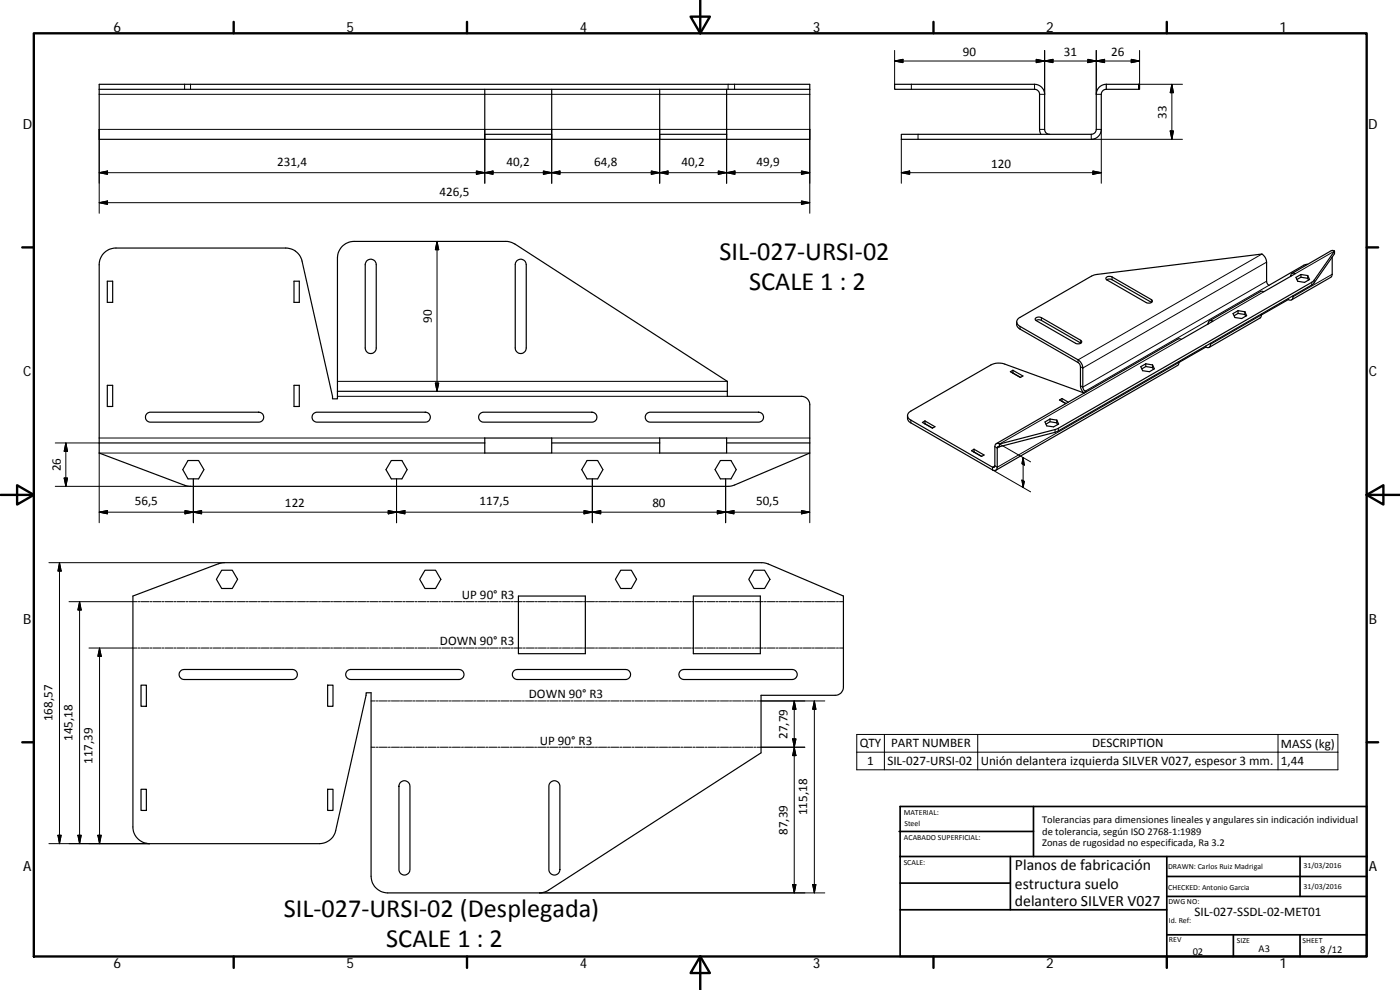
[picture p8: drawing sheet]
<svg xmlns="http://www.w3.org/2000/svg" width="420mm" height="297mm" viewBox="0 0 420 297" stroke-linecap="round" stroke-linejoin="round" font-family="sans-serif">
<g fill="none" stroke="#000" stroke-width=".36">
<path d="M29.8 26.8h213.2M29.8 26.8v-1.5h213.2v1.5M29.8 26.8v15h213.2v-15M145.5 26.8v15M165.6 26.8v15M198 26.8v15M218.1 26.8v15M332 25.3a3 3 0 0 0-3 3v10.5a1.52 1.52 0 0 1-1.5 1.5h-57v1.5h57a3 3 0 0 0 3-3v-10.5a1.52 1.52 0 0 1 1.5-1.5M332 25.3h10v1.5h-10M332 25.3v1.5M145.5 40.3h20.1M198 40.3h20.1"/>
<path d="M312.4 40.3l-.4-1.5v-10.5a1.52 1.52 0 0 0-1.5-1.5h-42v-1.5h42a3 3 0 0 1 3 3v10.5a1.45 1.45 0 0 0 1.5 1.5M110 78.3a1.67 1.67 0 0 1 1.8-.4 1.67 1.67 0 0 1 1.1 1.5v25a1.65 1.65 0 0 1-1.6 1.7 1.65 1.65 0 0 1-1.7-1.7v-25zM155.1 78.3a1.67 1.67 0 0 1 1.8-.4 1.67 1.67 0 0 1 1 1.5v25a1.65 1.65 0 0 1-1.6 1.7 1.65 1.65 0 0 1-1.7-1.7v-25zM392.5 79.3l-1.2 .3-10.5 6-.7-1v-5.9a3.1 3.1 0 0 0-1.4-2.5l-50.2 6.3-22.4 12.7a1.42 1.42 0 0 0-1 1.4 1.42 1.42 0 0 0 1 1.3l17.4 10.1a3.1 3.1 0 0 1 1.5 2.4v5.7a1.61 1.61 0 0 0 1 1.5M399.8 77.2v5.1l-.3 .8-11.9 6.9M400.5 75.3v.8l-6.3 9-.5 .4-76.1 43.8-17.6 4.7M400.5 75.3l-6.3 9-.5 .4-76.1 43.8-17.6 4.7M400.5 75.3l-1-.1-11.7 6.8M32.2 84.4h1.6v6.3h-1.6zM88.2 84.4h1.6v6.3h-1.6zM305.1 96.6v1l.7 1 18 10.4 .5 1v5.7a3.3 3.3 0 0 0 1 2.3M310.8 95.4a1.58 1.58 0 0 1 1.7-.1l11.8 6.8a.62 .62 0 0 1 .2 .9 .62 .62 0 0 1-.8 .2l-.8-.1-11.9-6.9-.3-.4z"/>
<path d="M310.9 96.2l.8-.3 .8 .2 11.9 6.8M332.1 83.2l.5-.2h1l11.9 6.9a.62 .62 0 0 1 .2 .8 .62 .62 0 0 1-.8 .3l-.9-.2-11.8-6.8-.3-.4zM332.1 83.9l.6-.2 1 .2 11.9 6.8M362.6 97.2a.87 .87 0 0 1 .4-.9 .87 .87 0 0 1 1 .1l-9.5 5.4-1-.1-54.5 31.4M371.5 93.2l-1.5 .9 .6 1.2 2 .3 1.5-.9-.5-1.2M371.5 93.2l2.1 .3M371.5 93.2v.8M373.6 93.5v.9M373.6 94.4l.3 .5M373.6 94.4l-2.1-.4-1.1 .7M378.6 94.5l-.4 .9-15.3 8.8M378.6 94.2v.3"/>
<path d="M386.6 89.9l-8 4.6M386.6 89.6v.3M387.3 82.9a.88 .88 0 0 1 .4-.9 .88 .88 0 0 1 1.1 .1l-9.5 5.4-.9-.1-15.4 8.9M388 88.8a.94 .94 0 0 1-.2 1.1 .94 .94 0 0 1-1.2 0M390.4 82.4l-1.5 .8 .6 1.2 2 .3 1.5-.8-.5-1.2M390.4 82.4l2.1 .3M390.4 82.4v.8M392.5 82.7v.8M392.5 83.5l.2 .6M392.5 83.5l-2.1-.3-1.2 .7M32.2 115.6h1.6v6.4h-1.6zM88.2 115.6h1.6v6.4h-1.6z"/>
<path d="M101.3 117.4h117M101.3 117.4v2.3h-1.5v-.8l-9.2-40.6a5 5 0 0 0-4.8-3.9h-51a5 5 0 0 0-5 5v53.5M218.3 117.4v1.5h22.2a2.51 2.51 0 0 1 2.5 2.5v11.5M218.3 117.4v-3l-64.6-41.6-1.4-.4h-46a5 5 0 0 0-5 5v40M303.2 111.5l.8-.4 3 1.7-.8 .5zM304 111.9h-.1M304 111.9l2.3 1.3M304 111.1v.8M318.7 119.6l-.7 .4 1.9 1.1-1.2-.7M318.7 119.6l1.9 1.1M318.7 119.6v.8M325.3 118l-23.8-8.8a5.3 5.3 0 0 0-4.1 .3l-24 13.8a1.42 1.42 0 0 0-1 1.4 1.42 1.42 0 0 0 1 1.3l24.8 14.3 .4-.5v-5.8a.85 .85 0 0 1 .4-.9 .85 .85 0 0 1 1 .1"/>
<path d="M343.9 109.2l-1.5 .8 .5 1.2 2.1 .3 1.4-.8-.5-1.2M343.9 109.2l2 .3M343.9 109.2v.8M345.9 109.5v.8M345.9 110.3l.2 .5M345.9 110.3l-2-.3-1.2 .7M353.8 108.8l-.3 .8-54.6 31.5M353.8 108.5v.3M361.9 104.1l-8.1 4.7M361.9 103.8v.3M363.3 103a.94 .94 0 0 1-.3 1.1 .94 .94 0 0 1-1.1 0M29.8 132.9v3l25.6 9.7 1.8 .3h161.8l1.5-.4 22.5-9.6v-3"/>
<path d="M29.8 132.9h115.7M44.1 124.1l1-.4h32.5a1.49 1.49 0 0 1 1.6 1.5 1.49 1.49 0 0 1-1.6 1.5h-32.5a1.48 1.48 0 0 1-1.4-.9 1.48 1.48 0 0 1 .4-1.7zM56.4 138.2h3.2l1.6 2.7-1.6 2.8h-3.2l-1.5-2.8zM94.1 124.1l1-.4h32.5a1.49 1.49 0 0 1 1.5 1.5 1.49 1.49 0 0 1-1.5 1.5h-32.5a1.48 1.48 0 0 1-1.3-1 1.48 1.48 0 0 1 .3-1.6zM117.4 138.2h3.2l1.6 2.7-1.6 2.8h-3.2l-1.6-2.8zM144.1 124.1l1-.4h32.5a1.49 1.49 0 0 1 1.5 1.5 1.49 1.49 0 0 1-1.5 1.5h-32.5a1.48 1.48 0 0 1-1.3-.9 1.48 1.48 0 0 1 .3-1.7zM145.5 131.4h20.1v4.5h-20.1zM165.6 132.9h32.4M176.2 138.2h3.2l1.5 2.7-1.5 2.8h-3.2l-1.6-2.8zM194.1 124.1l1-.4h32.6a1.49 1.49 0 0 1 1.5 1.5 1.49 1.49 0 0 1-1.5 1.5h-32.6a1.49 1.49 0 0 1-1.3-1 1.49 1.49 0 0 1 .3-1.6zM198 131.4h20.1v4.5h-20.1zM216.2 138.2h3.2l1.5 2.7-1.5 2.8h-3.2l-1.6-2.8z"/>
<path d="M218.1 132.9h24.9M272.4 124.7v1.1l.6 .9 24.9 14.3a.86 .86 0 0 0 1 .1 .86 .86 0 0 0 .4-.9v-5.9l.2-.3h.5M277.6 127.1l2.3 1.3M277.6 126.3l3 1.7-.8 .5M277.6 127.1h-.1M277.6 126.3v.8M277.6 126.3l-.8 .4 3 1.8M292.3 134.8l3 1.7-.7 .4M292.3 135.6h.1M292.3 134.8v.8M292.3 134.8l-.7 .4 3 1.7M300 133.2v.8"/>
<path d="M315.1 125.7l-1.5 .9 .5 1.2 2.1 .3 1.5-.9-.6-1.2M315.1 125.7l2 .3M315.1 125.7v.8M317.1 126v.9M317.1 126.9l.3 .5M317.1 126.9l-2-.4-1.2 .8M318.7 120.4h.1M39.9 178.8l25.6-9.6 1.3-.4h162.3l1.5 .4 22.5 9.6v27.3a2.44 2.44 0 0 1-2.5 2.5h-22.2v17.3l-64.2 41.5-2.3 .5h-45.5a5 5 0 0 1-5-5v-55h-1.5v.7l-9.2 40.6a5 5 0 0 1-4.8 3.9h-51a5 5 0 0 1-5-5zM66.5 171.1h3.2l1.6 2.7-1.6 2.8h-3.2l-1.6-2.8zM127.5 171.1h3.2l1.6 2.7-1.6 2.8h-3.2l-1.5-2.8zM155.6 178.8h20.1v17.3h-20.1zM186.3 171.1h3.2l1.5 2.7-1.5 2.8h-3.2l-1.6-2.8z"/>
<path d="M208.1 178.8h20.1v17.3h-20.1zM226.3 171.1h3.2l1.6 2.7-1.6 2.8h-3.2l-1.6-2.8zM42.3 205.6h1.6v6.3h-1.6zM54.2 201.3l1.1-.4h32.4a1.5 1.5 0 0 1 1.5 1.5 1.5 1.5 0 0 1-1.5 1.5h-32.4a1.49 1.49 0 0 1-1.4-.9 1.49 1.49 0 0 1 .3-1.7zM98.3 205.6h1.6v6.3h-1.6zM104.2 201.3l1.1-.4h32.5a1.5 1.5 0 0 1 1.5 1.5 1.5 1.5 0 0 1-1.5 1.5h-32.5a1.51 1.51 0 0 1-1.4-1 1.51 1.51 0 0 1 .3-1.6zM154.2 201.3l1.1-.4h32.4a1.5 1.5 0 0 1 1.5 1.5 1.5 1.5 0 0 1-1.5 1.5h-32.4a1.51 1.51 0 0 1-1.4-.9 1.51 1.51 0 0 1 .3-1.7zM204.2 201.3l1-.4h32.6a1.5 1.5 0 0 1 1.5 1.5 1.5 1.5 0 0 1-1.5 1.5h-32.6a1.51 1.51 0 0 1-1.3-1 1.51 1.51 0 0 1 .3-1.6zM42.3 236.8h1.6v6.4h-1.6zM98.3 236.8h1.6v6.4h-1.6zM120.2 234.8a1.66 1.66 0 0 1 1.8-.4 1.66 1.66 0 0 1 1 1.5v25a1.65 1.65 0 0 1-1.6 1.7 1.65 1.65 0 0 1-1.7-1.7v-25zM165.2 234.8a1.65 1.65 0 0 1 1.8-.4 1.65 1.65 0 0 1 1 1.5v25a1.65 1.65 0 0 1-1.6 1.7 1.65 1.65 0 0 1-1.7-1.7v-25z"/>
</g>
<g fill="none" stroke="#000" stroke-width=".3">
<path d="M268.5 15.1v10.2M268.5 18.3l2.5-.5v1zM311 17.8l2.5 .5-2.5 .5zM313.5 15.1v13.2h-1.5M313.5 18.3l2.5-.5v1zM326.5 17.8l2.5 .5-2.5 .5zM329 15.1v13.2h1.5M329 18.3l2.5-.5v1zM339.5 17.8l2.5 .5-2.5 .5zM342 18.3h-73.5M342 15.1v10.2M29.8 28.3h213.2"/>
<path d="M55.4 25.3v1.5M57.2 25.3v1.5M145.5 38.8v16.2M165.6 38.8v16.2M198 38.8v16.2M218.1 38.8v16.2M218.5 25.3v1.5M220.5 25.3v1.5M273.5 25.3v1.5M310.5 25.3v1.5M312 38.8h1.5M329 38.8h1.5v16.2"/>
<path d="M351.2 39.3h1l-.5 2.5zM351.7 25.3v16.5M351.7 25.3l.5 2.5h-1zM354.9 25.3h-13.2v1.5M29.8 51.8l2.5-.5v1zM29.8 51.8h213.2M143 51.3l2.5 .5-2.5 .5zM145.5 51.8l2.5-.5v1zM163.1 51.3l2.5 .5-2.5 .5zM165.6 51.8l2.5-.5v1zM195.5 51.3l2.5 .5-2.5 .5zM198 51.8l2.5-.5v1z"/>
<path d="M215.6 51.3l2.5 .5-2.5 .5zM218.1 51.8l2.5-.5v1zM240.5 51.3l2.5 .5-2.5 .5zM270.5 41.8v13.2M270.5 51.8l2.5-.5v1zM270.5 51.8h60M275.5 40.3v1.5M327.5 40.3v1.5h27.4M328 51.3l2.5 .5-2.5 .5zM29.8 64v-25.2h213.2v25.2M29.8 60.8l2.5-.5v1zM29.8 60.8h213.2"/>
<path d="M131.2 72.4v45M131.2 72.4l.5 2.5h-1zM240.5 60.3l2.5 .5-2.5 .5zM378.7 76.2l-55.2 31.8v.8M380.1 78.7l-55.1 31.7-.7-.4M400.5 75.3l-11.7 6.8M306.1 97.9v.8M312.5 95.3v.8M333.7 83.1v.8M345.5 89.9v.8M378.6 94.5l-15.3 8.8M379.3 87.5l-15.3 8.9"/>
<path d="M380.1 84.4l-55.1 31.7-.7-.4M380.8 85.6l-55.1 31.8v.4M393.7 84.7v.8M394.4 84.1v.8M399.8 82.3l-11.8 6.7M101.3 118.9h117M101.3 114.4h117M130.7 114.9h1l-.5 2.5zM324.3 102.1v.8M353.8 108.8l-54.5 31.4-.7-.4-.7 .4v.8l11.4 6.6M354.5 101.8l-54.5 31.4 9.3 5.4M16.6 132.9h13.2"/>
<path d="M19.8 132.9v13M19.8 132.9l.5 2.5h-1zM29.8 131.4h115.7M145.5 135.9h-115.7v20.9M165.6 131.4h32.4M165.6 135.9h32.4M218.1 131.4h24.9M218.1 135.9h24.9v20.9M273.4 126v.9M298.6 134l.7 .4 .7-.4M307.1 137.3v9M307.1 137.3l.3 2.3-.7-.5z"/>
<path d="M316.6 128.9v.8M317.6 128.5v.8M16.6 145.9h40.6M19.3 143.4h1l-.5 2.5zM29.8 153.7l2.5-.5v1zM29.8 153.7h213.2M55.5 153.2l2.5 .5-2.5 .5zM58 153.7l2.5-.5v1zM58 143.7v13.1M116.5 153.2l2.5 .5-2.5 .5zM119 143.7v13.1M119 153.7l2.5-.5v1z"/>
<path d="M175.3 153.2l2.5 .5-2.5 .5zM177.8 143.7v13.1M177.8 153.7l2.5-.5v1zM215.3 153.2l2.5 .5-2.5 .5zM217.8 143.7v13.1M217.8 153.7l2.5-.5v1zM240.5 153.2l2.5 .5-2.5 .5zM306.7 144l.7 .4-.3 1.9zM14.7 168.8h52.6M17.9 168.8v84.3M17.9 168.8l.5 2.5h-1zM23.9 180.5l.5 2.5h-1z"/>
<path d="M23.9 180.5v72.6M29.9 194.4l.5 2.5h-1zM29.9 194.4v58.7M41.1 180.5h-20.4M41.1 194.4h-14.4M41.4 180.5h.6M41.4 194.4h.6M42.3 180.5h2.4M42.3 194.4h2.4M45 180.5h.6M45 194.4h.6M45.9 180.5h2.4"/>
<path d="M45.9 194.4h2.4M48.6 180.5h.6M48.6 194.4h.6M49.5 180.5h2.4M49.5 194.4h2.4M52.2 180.5h.6M52.2 194.4h.6M53.1 180.5h2.4M53.1 194.4h2.4M55.8 180.5h.6M55.8 194.4h.6M56.8 180.5h2.3"/>
<path d="M56.8 194.4h2.3M59.4 180.5h.7M59.4 194.4h.7M60.4 180.5h2.4M60.4 194.4h2.4M63.1 180.5h.6M63.1 194.4h.6M64 180.5h2.4M64 194.4h2.4M66.7 180.5h.6M66.7 194.4h.6M67.6 180.5h2.4"/>
<path d="M67.6 194.4h2.4M70.3 180.5h.6M70.3 194.4h.6M71.2 180.5h2.4M71.2 194.4h2.4M73.9 180.5h.6M73.9 194.4h.6M74.8 180.5h2.4M74.8 194.4h2.4M77.5 180.5h.6M77.5 194.4h.6M78.4 180.5h2.4"/>
<path d="M78.4 194.4h2.4M81.1 180.5h.7M81.1 194.4h.7M82.1 180.5h2.4M82.1 194.4h2.4M84.7 180.5h.7M84.7 194.4h.7M85.7 180.5h2.4M85.7 194.4h2.4M88.4 180.5h.6M88.4 194.4h.6M89.3 180.5h2.4"/>
<path d="M89.3 194.4h2.4M92 180.5h.6M92 194.4h.6M92.9 180.5h2.4M92.9 194.4h2.4M95.6 180.5h.6M95.6 194.4h.6M96.5 180.5h2.4M96.5 194.4h2.4M99.2 180.5h.6M99.2 194.4h.6M100.1 180.5h2.4"/>
<path d="M100.1 194.4h2.4M102.8 180.5h.6M102.8 194.4h.6M103.7 180.5h2.4M103.7 194.4h2.4M106.4 180.5h.6M106.4 194.4h.6M107.3 194.4h2.5M107.3 180.5h2.5M110 194.4h.6M110 180.5h.6M111 194.4h2.4"/>
<path d="M111 180.5h2.4M113.7 194.4h.6M113.7 180.5h.6M114.6 194.4h2.4M114.6 180.5h2.4M117.3 194.4h.6M117.3 180.5h.6M118.2 194.4h2.4M118.2 180.5h2.4M120.9 194.4h.6M120.9 180.5h.6M121.8 194.4h2.4"/>
<path d="M121.8 180.5h2.4M124.5 194.4h.6M124.5 180.5h.6M125.4 194.4h2.4M125.4 180.5h2.4M128.1 194.4h.6M128.1 180.5h.6M129 194.4h2.4M129 180.5h2.4M131.7 194.4h.6M131.7 180.5h.6M132.7 194.4h2.4"/>
<path d="M132.7 180.5h2.4M135.4 194.4h.6M135.4 180.5h.6M136.3 194.4h2.4M136.3 180.5h2.4M139 194.4h.6M139 180.5h.6M139.9 194.4h2.4M139.9 180.5h2.4M142.6 194.4h.6M142.6 180.5h.6M143.5 194.4h2.4"/>
<path d="M143.5 180.5h2.4M146.2 194.4h.6M146.2 180.5h.6M147.1 194.4h2.4M147.1 180.5h2.4M149.8 194.4h.6M149.8 180.5h.6M150.7 194.4h2.4M150.7 180.5h2.4M153.4 194.4h.6M153.4 180.5h.6M154.3 194.4h2.4"/>
<path d="M154.3 180.5h2.4M157 194.4h.6M157 180.5h.6M158 194.4h2.4M158 180.5h2.4M160.7 194.4h.6M160.7 180.5h.6M161.6 194.4h2.4M161.6 180.5h2.4M164.3 194.4h.6M164.3 180.5h.6M165.2 194.4h2.4"/>
<path d="M165.2 180.5h2.4M167.9 194.4h.6M167.9 180.5h.6M168.8 194.4h2.4M168.8 180.5h2.4M171.5 194.4h.6M171.5 180.5h.6M172.4 194.4h2.4M172.4 180.5h2.4M175.1 194.4h.6M175.1 180.5h.6M176 194.4h2.4"/>
<path d="M176 180.5h2.4M178.7 194.4h.6M178.7 180.5h.6M179.7 194.4h2.4M179.7 180.5h2.4M182.3 194.4h.7M182.3 180.5h.7M183.2 194.4h2.5M183.2 180.5h2.5M186 194.4h.6M186 180.5h.6M186.8 194.4h2.5"/>
<path d="M186.8 180.5h2.5M189.6 194.4h.6M189.6 180.5h.6M190.5 194.4h2.4M190.5 180.5h2.4M193.2 194.4h.6M193.2 180.5h.6M194.1 194.4h2.4M194.1 180.5h2.4M196.8 194.4h.6M196.8 180.5h.6M197.7 194.4h2.4"/>
<path d="M197.7 180.5h2.4M200.4 194.4h.6M200.4 180.5h.6M201.3 194.4h2.4M201.3 180.5h2.4M204 194.4h.6M204 180.5h.6M204.9 194.4h2.5M204.9 180.5h2.5M207.6 194.4h.6M207.6 180.5h.6M208.5 194.4h2.5"/>
<path d="M208.5 180.5h2.5M211.3 194.4h.5M211.3 180.5h.5M212.2 194.4h2.4M212.2 180.5h2.4M214.9 194.4h.6M214.9 180.5h.6M215.8 194.4h2.4M215.8 180.5h2.4M218.5 194.4h.6M218.5 180.5h.6M219.4 194.4h2.4"/>
<path d="M219.4 180.5h2.4M222.1 194.4h.6M222.1 180.5h.6M223 194.4h2.4M223 180.5h2.4M225.7 194.4h.6M225.7 180.5h.6M226.6 194.4h2.4M226.6 180.5h2.4M229.3 194.4h.6M229.3 180.5h.6M230.2 194.4h2.5"/>
<path d="M230.2 180.5h2.5M233 194.4h.5M233 180.5h.5M233.9 194.4h2.4M233.9 180.5h2.4M236.6 194.4h.6M236.6 180.5h.6M237.5 194.4h2.4M237.5 180.5h2.4M240.2 194.4h.6M240.2 180.5h.6M241.1 194.4h2.4"/>
<path d="M241.1 180.5h2.4M243.8 194.4h.6M243.8 180.5h.6M244.7 194.4h2.4M244.7 180.5h2.4M247.4 194.4h.6M247.4 180.5h.6M248.3 194.4h2.4M248.3 180.5h2.4M251 194.4h.6M251 180.5h.6M251.9 194.4h1.2"/>
<path d="M251.9 180.5h1.2M111.4 210.3h1.2M112.9 210.3h.6M113.8 210.3h2.4M116.6 210.3h.5M117.5 210.3h2.4M120.2 210.3h.6M121.1 210.3h2.5M123.9 210.3h.6M124.8 210.3h2.4M127.5 210.3h.6M128.4 210.3h2.5"/>
<path d="M131.2 210.3h.6M132.1 210.3h2.4M134.8 210.3h.7M135.8 210.3h2.4M138.5 210.3h.6M139.4 210.3h2.4M142.1 210.3h.7M143.1 210.3h2.4M145.8 210.3h.6M146.7 210.3h2.5M149.5 210.3h.6M150.4 210.3h2.4"/>
<path d="M153.1 210.3h.6M154 210.3h2.5M156.8 210.3h.6M157.7 210.3h2.4M160.4 210.3h.6M161.4 210.3h2.4M164.1 210.3h.6M165 210.3h2.5M167.8 210.3h.6M168.7 210.3h2.4M171.4 210.3h.6M172.3 210.3h2.4"/>
<path d="M175 210.3h.7M176 210.3h2.4M178.7 210.3h.6M179.6 210.3h2.5M182.4 210.3h.6M183.3 210.3h2.4M186 210.3h.6M186.9 210.3h2.5M189.7 210.3h.6M190.6 210.3h2.4M193.3 210.3h.6M194.3 210.3h2.4"/>
<path d="M197 210.3h.6M197.9 210.3h2.5M200.6 210.3h.7M201.6 210.3h2.4M204.3 210.3h.6M205.2 210.3h2.5M208 210.3h.6M208.9 210.3h2.4M211.6 210.3h.6M212.5 210.3h2.5M215.3 210.3h.6M216.2 210.3h2.4"/>
<path d="M218.9 210.3h.7M219.8 210.3h2.5M222.6 210.3h.6M223.5 210.3h2.4M226.3 210.3h.6M227.2 210.3h20.3M238.4 210.3v57.6M238.4 210.3l.5 2.5h-1zM244.4 210.3l.5 2.5h-1zM244.4 210.3v57.6M111.4 224.2h1.2M112.9 224.2h.6"/>
<path d="M113.8 224.2h2.4M116.6 224.2h.5M117.5 224.2h2.4M120.2 224.2h.6M121.1 224.2h2.5M123.9 224.2h.6M124.8 224.2h2.4M127.5 224.2h.6M128.4 224.2h2.5M131.2 224.2h.6M132.1 224.2h2.4M134.8 224.2h.7"/>
<path d="M135.8 224.2h2.4M138.5 224.2h.6M139.4 224.2h2.4M142.1 224.2h.7M143.1 224.2h2.4M145.8 224.2h.6M146.7 224.2h2.5M149.5 224.2h.6M150.4 224.2h2.4M153.1 224.2h.6M154 224.2h2.5M156.8 224.2h.6"/>
<path d="M157.7 224.2h2.4M160.4 224.2h.6M161.4 224.2h2.4M164.1 224.2h.6M165 224.2h2.5M167.8 224.2h.6M168.7 224.2h2.4M171.4 224.2h.6M172.3 224.2h2.4M175 224.2h.7M176 224.2h2.4M178.7 224.2h.6"/>
<path d="M179.6 224.2h2.5M182.4 224.2h.6M183.3 224.2h2.4M186 224.2h.6M186.9 224.2h2.5M189.7 224.2h.6M190.6 224.2h2.4M193.3 224.2h.6M194.3 224.2h2.4M197 224.2h.6M197.9 224.2h2.5M200.6 224.2h.7"/>
<path d="M201.6 224.2h2.4M204.3 224.2h.6M205.2 224.2h2.5M208 224.2h.6M208.9 224.2h2.4M211.6 224.2h.6M212.5 224.2h2.5M215.3 224.2h.6M216.2 224.2h2.4M218.9 224.2h.7M219.8 224.2h2.5M222.6 224.2h.6"/>
<path d="M223.5 224.2h2.4M226.3 224.2h.6M227.2 224.2h14.3M237.9 221.7h1l-.5 2.5zM238.4 224.2l.5 2.5h-1zM257.1 220.4h144.4v10.6h-144.4zM257.1 225.7h144.4M265.4 220.4v10.6M293.4 220.4v10.6M383.5 220.4v10.6M14.7 253.1h30.2M17.4 250.6h1l-.5 2.5z"/>
<path d="M23.4 250.6h1l-.5 2.5zM29.4 250.6h1l-.5 2.5zM161.9 267.9h85.6M237.9 265.4h1l-.5 2.5zM243.9 265.4h1l-.5 2.5z"/>
</g>
<g fill="none" stroke="#000" stroke-width=".71">
<path d="M10.1 10h400.1v277h-400.1zM70.1 6.6v3.4M140.2 6.6v3.4M207.3 5h5.8l-2.9 5zM210.2 0v10M280.2 6.6v3.4M350.2 6.6v3.4M6.7 74.2h3.4M410.2 74.2h3.4M.2 148.5h9.9M5.1 145.6l5 2.9-5 2.9zM410.2 148.5l5-2.9v5.8z"/>
<path d="M410.2 148.5h9.9M6.7 222.7h3.4M410.2 222.7h3.4M70.1 287v3.4M140.2 287v3.4M210.2 287l2.9 5h-5.8zM210.2 287v10M280.2 287v3.4M350.2 287v3.4"/>
</g>
<g fill="none" stroke="#000" stroke-width=".51">
<path d="M269.8 249.5h40.4M270.1 257h140.1M270.1 242h140.1v45h-140.1zM303.2 257v16M310.2 242v15M350.2 257v30M390.2 257v12M270.1 273h80.1M270.1 265h33.1M350.2 269h60M350.2 263h60M350.2 280.5h60"/>
<path d="M370.2 280.5v6.5M390.2 280.5v6.5"/>
</g>
<g fill="#000" stroke="#000" stroke-width=".3">
<path d="M268.5 18.3l2.5-.5v1zM311 17.8l2.5 .5-2.5 .5zM313.5 18.3l2.5-.5v1zM326.5 17.8l2.5 .5-2.5 .5zM329 18.3l2.5-.5v1zM339.5 17.8l2.5 .5-2.5 .5zM351.2 39.3h1l-.5 2.5zM351.7 25.3l.5 2.5h-1zM29.8 51.8l2.5-.5v1zM143 51.3l2.5 .5-2.5 .5zM145.5 51.8l2.5-.5v1zM163.1 51.3l2.5 .5-2.5 .5z"/>
<path d="M165.6 51.8l2.5-.5v1zM195.5 51.3l2.5 .5-2.5 .5zM198 51.8l2.5-.5v1zM215.6 51.3l2.5 .5-2.5 .5zM218.1 51.8l2.5-.5v1zM240.5 51.3l2.5 .5-2.5 .5zM270.5 51.8l2.5-.5v1zM328 51.3l2.5 .5-2.5 .5zM29.8 60.8l2.5-.5v1zM131.2 72.4l.5 2.5h-1zM240.5 60.3l2.5 .5-2.5 .5zM130.7 114.9h1l-.5 2.5z"/>
<path d="M19.8 132.9l.5 2.5h-1zM307.1 137.3l.3 2.3-.7-.5zM19.3 143.4h1l-.5 2.5zM29.8 153.7l2.5-.5v1zM55.5 153.2l2.5 .5-2.5 .5zM58 153.7l2.5-.5v1zM116.5 153.2l2.5 .5-2.5 .5zM119 153.7l2.5-.5v1zM175.3 153.2l2.5 .5-2.5 .5zM177.8 153.7l2.5-.5v1zM215.3 153.2l2.5 .5-2.5 .5zM217.8 153.7l2.5-.5v1z"/>
<path d="M240.5 153.2l2.5 .5-2.5 .5zM306.7 144l.7 .4-.3 1.9zM17.9 168.8l.5 2.5h-1zM23.9 180.5l.5 2.5h-1zM29.9 194.4l.5 2.5h-1zM238.4 210.3l.5 2.5h-1zM244.4 210.3l.5 2.5h-1zM237.9 221.7h1l-.5 2.5zM238.4 224.2l.5 2.5h-1zM17.4 250.6h1l-.5 2.5zM23.4 250.6h1l-.5 2.5zM29.4 250.6h1l-.5 2.5z"/>
<path d="M237.9 265.4h1l-.5 2.5zM243.9 265.4h1l-.5 2.5z"/>
</g>
<g font-size="7.9">
<text x="215.9" y="78.1">SIL‐027‐URSI‐02</text>
<text x="224.9" y="87.1">SCALE 1 : 2</text>
<text x="85.1" y="275.1">SIL‐027‐URSI‐02 (Desplegada)</text>
<text x="115.9" y="284.1">SCALE 1 : 2</text>
</g>
<g font-size="4.7">
<text x="304.6" y="261.2">Planos de fabricación</text>
<text x="304.6" y="266.6">estructura suelo</text>
<text x="304.6" y="272">delantero SILVER V027</text>
</g>
<g font-size="4.2">
<text x="34" y="9.6">6</text>
<text x="104" y="9.6">5</text>
<text x="174" y="9.6">4</text>
<text x="244" y="9.6">3</text>
<text x="314" y="9.6">2</text>
<text x="384" y="9.6">1</text>
<text x="6.8" y="38.7">D</text>
<text x="410.6" y="38.7">D</text>
<text x="7" y="112.9">C</text>
<text x="410.8" y="112.9">C</text>
<text x="7" y="187.1">B</text>
<text x="410.8" y="187.1">B</text>
<text x="7" y="261.3">A</text>
<text x="410.8" y="261.3">A</text>
<text x="34" y="290.4">6</text>
<text x="104" y="290.4">5</text>
<text x="174" y="290.4">4</text>
<text x="244" y="290.4">3</text>
<text x="314" y="290.4">2</text>
<text x="384" y="290.4">1</text>
</g>
<g font-size="3.9">
<text x="289" y="16.8">90</text>
<text x="319.2" y="16.8">31</text>
<text x="333.5" y="16.8">26</text>
<text x="350.1" y="35.6" transform="rotate(-90 350.1 35.6)">33</text>
<text x="83.2" y="49.7">231,4</text>
<text x="152.1" y="49.7">40,2</text>
<text x="178.3" y="49.7">64,8</text>
<text x="204.5" y="49.7">40,2</text>
<text x="227" y="49.7">49,9</text>
<text x="297.5" y="50.3">120</text>
<text x="131.9" y="58.7">426,5</text>
<text x="129.6" y="96.9" transform="rotate(-90 129.6 96.9)">90</text>
<text x="18.2" y="141.4" transform="rotate(-90 18.2 141.4)">26</text>
<text x="40.4" y="151.6">56,5</text>
<text x="85.5" y="152.1">122</text>
<text x="143.9" y="151.6">117,5</text>
<text x="195.8" y="152.1">80</text>
<text x="226.9" y="151.6">50,5</text>
<text x="138.6" y="179.7">UP 90° R3</text>
<text x="132" y="193.6">DOWN 90° R3</text>
<text x="158.7" y="209.5">DOWN 90° R3</text>
<text x="15.8" y="216.5" transform="rotate(-90 15.8 216.5)">168,57</text>
<text x="236.3" y="221.7" transform="rotate(-90 236.3 221.7)">27,79</text>
<text x="21.8" y="222.3" transform="rotate(-90 21.8 222.3)">145,18</text>
<text x="162" y="223.4">UP 90° R3</text>
<text x="258" y="224.2">QTY</text>
<text x="267.5" y="224.2">PART NUMBER</text>
<text x="327.7" y="224.2">DESCRIPTION</text>
<text x="384.4" y="224.3">MASS (kg)</text>
<text x="27.8" y="229.2" transform="rotate(-90 27.8 229.2)">117,39</text>
<text x="260.3" y="229.6">1</text>
<text x="266.3" y="229.6">SIL‐027‐URSI‐02</text>
<text x="294.3" y="229.7">Unión delantera izquierda SILVER V027, espesor 3 mm.</text>
<text x="384.4" y="229.6">1,44</text>
<text x="242.3" y="244.6" transform="rotate(-90 242.3 244.6)">115,18</text>
<text x="236.3" y="250.5" transform="rotate(-90 236.3 250.5)">87,39</text>
<text x="358.5" y="274.9">SIL‐027‐SSDL‐02‐MET01</text>
</g>
<g font-size="3.1">
<text x="312.8" y="246.8">Tolerancias para dimensiones lineales y angulares sin indicación individual</text>
<text x="312.8" y="250.4">de tolerancia, según ISO 2768‐1:1989</text>
<text x="312.8" y="254">Zonas de rugosidad no especificada, Ra 3.2</text>
<text x="357.9" y="286.4">02</text>
<text x="377.7" y="285.6">A3</text>
<text x="396.2" y="285.9">8 /12</text>
</g>
<g font-size="2.4">
<text x="271.2" y="244.4">MATERIAL:</text>
<text x="271.3" y="251.9">ACABADO SUPERFICIAL:</text>
<text x="271.4" y="247.9">Steel</text>
<text x="271.2" y="259.7">SCALE:</text>
<text x="350.6" y="260.8">DRAWN: Carlos Ruiz Madrigal</text>
<text x="391.2" y="260.6">31/03/2016</text>
<text x="350.6" y="267">CHECKED: Antonio Garcia</text>
<text x="391.2" y="266.6">31/03/2016</text>
<text x="350.7" y="271.4">DWG NO:</text>
<text x="350.8" y="276.8">Id. Ref:</text>
<text x="350.8" y="282.8">REV</text>
<text x="371.2" y="282.9">SIZE</text>
<text x="390.9" y="282.9">SHEET</text>
</g>
</svg>
